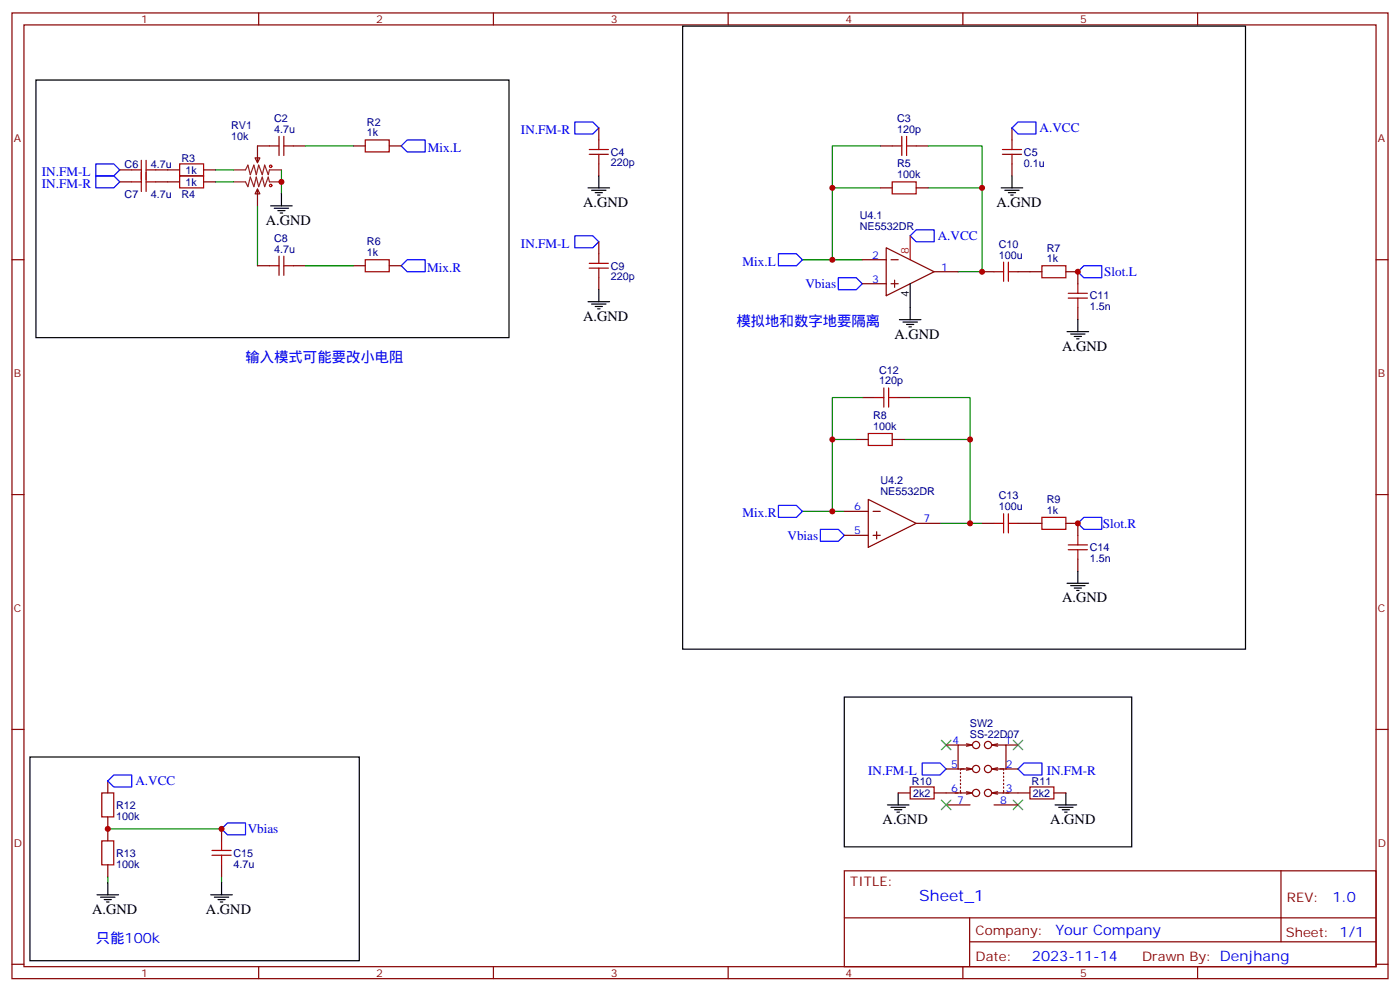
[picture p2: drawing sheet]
<svg xmlns="http://www.w3.org/2000/svg" width="412mm" height="292mm" viewBox="0 0 412 292" stroke-linecap="round" stroke-linejoin="round" font-family="sans-serif">
<g fill="none" stroke="#870000" stroke-width=".35">
<path d="M3.5 3.8h405.4v284.3h-405.4zM7.1 7.3h398.2v277.3h-398.2zM76.2 3.8v3.5M145.3 3.8v3.5M214.5 3.8v3.5M283.6 3.8v3.5M352.8 3.8v3.5M176.4 37.7v3.5M298.1 37.7v3.5M35.3 50h3.5M35.3 53.6h3.5M45.9 50h7"/>
<path d="M45.9 53.6h7M60 50h3.5M60 53.6h3.5M75.1 46.5h1.5l-.8 1.4zM75.8 55.7l.8 1.4h-1.5zM75.8 55.7v4.9M79.4 43h-3.6v4.9M86.4 43h3.6M104.1 43h3.5M114.7 43h3.5M176.4 48.3v3.5M259.3 43h3.5"/>
<path d="M259.3 55.3h3.5M269.9 43h3.5M269.9 55.3h3.5M298.1 48.3v3.5M3.5 76.5h3.6M75.8 78.2h3.6M86.4 78.2h3.6M104.1 78.2h3.5M114.7 78.2h3.5M176.4 71.2v3.5M254 76.5h7.1M261.1 73l14.1 7-14.1 7.1z"/>
<path d="M262.5 76.5h2.1M405.3 76.5h3.6M176.4 81.8v3.5M254 83.5h7.1M262.5 83.5h2.1M263.5 82.5v2.1M275.2 80h7M289.3 80h3.5M299.9 80h7M314 80h3.5v3.5M317.5 90.6v3.5M254 117.1h3.5"/>
<path d="M264.6 117.1h3.5M252.2 129.4h3.6M262.8 129.4h3.5M3.5 145.6h3.6M248.7 150.6h7.1M248.7 157.6h7.1M255.8 147l14.1 7.1-14.1 7zM257.2 150.6h2.1M257.2 157.6h2.1M258.2 156.6v2.1M269.9 154.1h7M289.3 154.1h3.5"/>
<path d="M299.9 154.1h7M314 154.1h3.5v3.5M405.3 145.6h3.6M317.5 164.7v3.5M3.5 214.8h3.6M278.7 219.4h3.5M284.7 219l1.8 .4M286.5 219.4h-4.3v7M286.5 219.4l-1.8 .3M292.1 219.4h4.2v7M292.1 219.4l1.8 .3M293.9 219l-1.8 .4"/>
<path d="M296.3 219.4h3.6M405.3 214.8h3.6M31.7 229.9v3.6M264.6 233.5h3.5M275.2 233.5h7.9M278.7 226.4h5.3M278.7 237h7.1M282.9 232.8v.7h2.9M282.9 227.5v.3M282.9 228.5v.4M282.9 229.6v.3M282.9 230.6v.4"/>
<path d="M282.9 231.7v.4M284.7 233.1l1.8 .4-1.8 .3M284.7 226.1l1.8 .3-1.8 .4M285.8 226.4h-2.9v.4M292.1 226.4l1.8 .4M292.1 233.5l1.8 .3M292.8 226.4h2.8v.4M292.8 237h7.1M293.9 226.1l-1.8 .3M293.9 233.1l-1.8 .4M294.6 226.4h5.3M295.5 233.5h7.9"/>
<path d="M295.6 232.8v.7h-2.8M295.6 227.5v.3M295.6 228.5v.4M295.6 229.6v.3M295.6 230.6v.4M295.6 231.7v.4M310.4 233.5h3.6M31.7 240.5v7.1M31.7 254.6v3.6M65.3 244.1v3.5M65.3 254.6v3.6M248.7 256.4h156.6v28.2h-156.6z"/>
<path d="M377.3 256.4v20.9M248.7 270.2h156.5M285.6 277.3h119.6M285.6 270.2v14.2M3.5 283.9h3.6M76.2 284.6v3.5M145.3 284.6v3.5M214.5 284.6v3.5M283.6 284.6v3.5M352.8 284.6v3.5M405.3 283.9h3.6"/>
<circle cx="287.5" cy="219.4" r="1.06"/>
<circle cx="291" cy="219.4" r="1.06"/>
<circle cx="287.5" cy="233.5" r="1.06"/>
<circle cx="287.5" cy="226.4" r="1.06"/>
<circle cx="291" cy="233.5" r="1.06"/>
<circle cx="291" cy="226.4" r="1.06"/>
</g>
<g fill="none" stroke="#008700" stroke-width=".35">
<path d="M63.5 50h5.3M63.5 53.6h5.3M82.9 50v7.1M90 43h14.1M259.3 55.3h-14.1v21.2M259.3 43h-14.1v12.3M273.4 55.3h15.9v24.7h-7.1M273.4 43h15.9v12.3M75.8 60.6v17.6M90 78.2h14.1M236.4 76.5h17.6M254 117.1h-8.8v12.3"/>
<path d="M268.1 117.1h17.7v12.3M252.2 129.4h-7v21.2M266.3 129.4h19.5v24.7h-8.9M236.4 150.6h12.3M285.8 154.1h3.5M31.7 244.1h33.6M31.7 258.2v1.7M65.3 258.2v1.7"/>
</g>
<g fill="none" stroke="#a10000" stroke-width=".35">
<path d="M38.8 50h2.8M38.8 53.6h2.8M41.6 47.2v9.2M43 50h2.9M43 47.2v9.2M43 53.6h2.9M52.9 48.3h7.1v3.5h-7.1zM52.9 51.8h7.1v3.5h-7.1zM79.4 43h2.8M82.2 40.1v5.7M83.6 43h2.8M83.6 40.1v5.7"/>
<path d="M107.6 41.2h7.1v3.5h-7.1zM173.6 45.4h5.6M173.6 44h5.6M176.4 41.2v2.8M176.4 45.4v2.9M262.8 53.6h7.1v3.5h-7.1zM262.8 43h2.8M265.6 40.1v5.7M267.1 43h2.8M267.1 40.1v5.7M295.3 45.4h5.6M295.3 44h5.6"/>
<path d="M298.1 41.2v2.8M298.1 45.4v2.9M79.4 78.2h2.8M82.2 75.4v5.7M83.6 75.4v5.7M83.6 78.2h2.8M107.6 76.5h7.1v3.5h-7.1zM173.6 79h5.6M173.6 77.5h5.6M176.4 74.7v2.8M176.4 79v2.8M295.6 77.2v5.6"/>
<path d="M297 77.2v5.6M306.9 78.2h7.1v3.6h-7.1zM292.8 80h2.8M297 80h2.9M314.7 87.8h5.6M314.7 86.4h5.6M317.5 83.5v2.9M317.5 87.8v2.8M257.5 117.1h2.8M260.3 114.2v5.7M261.8 117.1h2.8M261.8 114.2v5.7"/>
<path d="M255.8 127.6h7v3.6h-7zM292.8 154.1h2.8M295.6 151.3v5.6M297 151.3v5.6M297 154.1h2.9M306.9 152.3h7.1v3.6h-7.1zM317.5 157.6v2.8M314.7 161.9h5.6M314.7 160.4h5.6M317.5 161.9v2.8M30 233.5h3.5v7h-3.5zM268.1 231.7h7.1v3.5h-7.1z"/>
<path d="M303.4 231.7h7v3.5h-7zM30 247.6h3.5v7h-3.5zM62.4 251.8h5.7M62.4 250.4h5.7M65.3 247.6v2.8M65.3 251.8v2.8"/>
<circle cx="79.7" cy="54.6" r=".35"/>
<circle cx="79.7" cy="49" r=".35"/>
</g>
<g fill="none" stroke="#00f" stroke-width=".35">
<path d="M169.3 35.9h5.3l1.8 1.8-1.8 1.7h-5.3zM299.9 35.9h5.3v3.5h-5.3l-1.8-1.7zM28.2 48.3h5.3l1.8 1.7-1.8 1.8h-5.3zM28.2 51.8h5.3l1.8 1.8-1.8 1.7h-5.3zM119.9 41.2h5.3v3.5h-5.3l-1.7-1.7zM119.9 76.5h5.3v3.5h-5.3l-1.7-1.8zM169.3 69.4h5.3l1.8 1.8-1.8 1.8h-5.3zM229.3 74.7h5.3l1.8 1.8-1.8 1.7h-5.3zM269.9 67.7h5.3v3.5h-5.3l-1.8-1.8zM246.9 81.8h5.3l1.8 1.7-1.8 1.8h-5.3zM317.5 80l1.8-1.8h5.3v3.6h-5.3zM229.3 148.8h5.3l1.8 1.8-1.8 1.7h-5.3z"/>
<path d="M241.7 155.9h5.2l1.8 1.7-1.8 1.8h-5.2zM317.5 154.1l1.8-1.8h5.3v3.6h-5.3zM33.5 228.2h5.3v3.5h-5.3l-1.8-1.8zM271.6 224.6h5.3l1.8 1.8-1.8 1.8h-5.3zM301.6 224.6h5.3v3.6h-5.3l-1.7-1.8zM67 242.3h5.3v3.5h-5.3l-1.7-1.7z"/>
</g>
<g fill="none" stroke="#000" stroke-width=".35">
<path d="M201.1 7.7h165.8v183.4h-165.8zM10.6 23.6h139.3v75.8h-139.3zM82.9 57.1v3.5M173.2 55.3h6.4M174.3 56h4.2M175.3 56.7h2.1M176 57.4h.7M176.4 51.8v3.5M294.9 55.3h6.4M296 56h4.2M297 56.7h2.2M297.7 57.4h.7"/>
<path d="M298.1 51.8v3.5M79.7 60.6h6.4M80.8 61.3h4.2M81.8 62h2.2M82.5 62.7h.8M173.2 88.8h6.4M174.3 89.5h4.2M175.3 90.2h2.1M176 90.9h.7M176.4 85.3v3.5M264.9 94.1h6.4M266 94.8h4.2"/>
<path d="M267.1 95.5h2.1M267.8 96.2h.7M268.1 83.5v10.6M314.3 97.6h6.4M315.4 98.4h4.2M316.4 99.1h2.2M317.1 99.8h.8M317.5 94.1v3.5M314.3 171.7h6.4M315.4 172.4h4.2M316.4 173.1h2.2M317.1 173.8h.8"/>
<path d="M317.5 168.2v3.5M248.7 205.2h84.7v44.1h-84.7zM8.8 222.9h97v60h-97zM261.4 237h6.4M262.5 237.7h4.2M263.5 238.4h2.1M264.2 239.1h.7M264.6 233.5v3.5M310.8 237h6.3M311.9 237.7h4.2M312.9 238.4h2.1M313.6 239.1h.7"/>
<path d="M314 233.5v3.5M31.7 259.9v3.6M65.3 259.9v3.6M28.6 263.5h6.3M29.6 264.2h4.3M30.7 264.9h2.1M31.4 265.6h.7M62.1 263.5h6.3M63.1 264.2h4.3M64.2 264.9h2.1M64.9 265.6h.7"/>
</g>
<path d="M277.3 217.9l2.8 2.9M280.1 217.9l-2.8 2.9M298.4 217.9l2.9 2.9M301.3 217.9l-2.9 2.9M277.3 235.6l2.8 2.8M280.1 235.6l-2.8 2.8M298.4 235.6l2.9 2.8M301.3 235.6l-2.9 2.8" fill="none" stroke="#3c3" stroke-width=".35"/>
<path d="M68.8 50h3.5l.7-1.4 .7 2.8 1.1-2.8 .7 2.8 .7-2.8 1.1 2.8 .7-2.8 1 2.8 .4-1.4h3.5M68.8 53.6h3.5l.7 1.4 .7-2.9 1.1 2.9 .7-2.9 .7 2.9 1.1-2.9 .7 2.9 1-2.9 .4 1.5h3.5" fill="none" stroke="#8c2424" stroke-width=".35"/>
<path d="M268.1 69.4v7.1" fill="none" stroke="#f00" stroke-width=".35"/>
<g fill="#c00">
<circle cx="285.8" cy="154.1" r=".88"/>
<circle cx="245.2" cy="76.5" r=".88"/>
<circle cx="245.2" cy="55.3" r=".88"/>
<circle cx="289.3" cy="55.3" r=".88"/>
<circle cx="245.2" cy="150.6" r=".88"/>
<circle cx="245.2" cy="129.4" r=".88"/>
<circle cx="285.8" cy="129.4" r=".88"/>
<circle cx="31.8" cy="244.1" r=".88"/>
<circle cx="82.9" cy="53.6" r=".88"/>
<circle cx="317.5" cy="80" r=".88"/>
<circle cx="317.5" cy="154.1" r=".88"/>
<circle cx="65.3" cy="244.1" r=".88"/>
<circle cx="289.3" cy="80" r=".88"/>
</g>
<text font-size="4.6" fill="#00f" x="270.8" y="265.4">Sheet_1</text>
<g font-size="4.2">
<text x="171.8" y="61">A.GND</text>
<text x="293.5" y="61">A.GND</text>
<text x="78.3" y="66.3">A.GND</text>
<text x="171.8" y="94.5">A.GND</text>
<text x="263.5" y="99.8">A.GND</text>
<text x="312.9" y="103.3">A.GND</text>
<text x="312.9" y="177.4">A.GND</text>
<text x="260" y="242.6">A.GND</text>
<text x="309.4" y="242.6">A.GND</text>
<text x="27.2" y="269.1">A.GND</text>
<text x="60.7" y="269.1">A.GND</text>
</g>
<g font-size="4.2" fill="#00f">
<text x="217" y="95.9">模拟地和数字地要隔离</text>
<text x="72.3" y="106.5">输入模式可能要改小电阻</text>
<text x="392.5" y="265.7">1.0</text>
<text x="310.9" y="275.2">Your Company</text>
<text x="28.2" y="277.6">只能100k</text>
<text x="304" y="283">2023-11-14</text>
</g>
<g font-size="3.9" fill="#00f">
<text x="153.5" y="39.4">IN.FM-R</text>
<text x="306.2" y="38.9">A.VCC</text>
<text x="126" y="44.7">Mix.L</text>
<text x="12.3" y="51.8">IN.FM-L</text>
<text x="12.3" y="55.3">IN.FM-R</text>
<text x="276.2" y="70.7">A.VCC</text>
<text x="153.5" y="73">IN.FM-L</text>
<text x="125.8" y="80">Mix.R</text>
<text x="218.7" y="78.2">Mix.L</text>
<text x="325.3" y="81.3">Slot.L</text>
<text x="237.3" y="84.8">Vbias</text>
<text x="218.7" y="152.3">Mix.R</text>
<text x="324.9" y="155.3">Slot.R</text>
<text x="232" y="158.9">Vbias</text>
<text x="39.9" y="231.2">A.VCC</text>
<text x="255.8" y="228.2">IN.FM-L</text>
<text x="308.3" y="228.2">IN.FM-R</text>
<text x="73" y="245.3">Vbias</text>
</g>
<g font-size="3.9" fill="#800">
<text x="250.5" y="261">TITLE:</text>
<text x="379.1" y="265.7">REV:</text>
<text x="287.4" y="275.2">Company:</text>
<text x="378.7" y="275.8">Sheet: 1/1</text>
<text x="287.4" y="282.9">Date:</text>
<text x="336.4" y="282.9">Drawn By: Denjhang</text>
</g>
<g font-size="3.2" fill="#800">
<text x="41.6" y="6.8">1</text>
<text x="110.8" y="6.8">2</text>
<text x="179.9" y="6.8">3</text>
<text x="249.1" y="6.8">4</text>
<text x="318.2" y="6.8">5</text>
<text x="4.1" y="41.9">A</text>
<text x="405.9" y="41.9">A</text>
<text x="4.1" y="111.1">B</text>
<text x="405.9" y="111.1">B</text>
<text x="4.1" y="180.2">C</text>
<text x="405.9" y="180.2">C</text>
<text x="4.1" y="249.3">D</text>
<text x="405.9" y="249.3">D</text>
<text x="41.6" y="287.6">1</text>
<text x="110.8" y="287.6">2</text>
<text x="179.9" y="287.6">3</text>
<text x="249.1" y="287.6">4</text>
<text x="318.2" y="287.6">5</text>
</g>
<g font-size="3.2" fill="#000080">
<text x="264.2" y="35.9">C3</text>
<text x="68.1" y="41.2">10k</text>
<text x="68.1" y="38.1">RV1</text>
<text x="80.7" y="39.1">4.7u</text>
<text x="80.7" y="36.1">C2</text>
<text x="108.1" y="40.1">1k</text>
<text x="108.1" y="37">R2</text>
<text x="264.2" y="39.1">120p</text>
<text x="53.4" y="47.6">R3</text>
<text x="179.9" y="45.9">C4</text>
<text x="301.6" y="45.9">C5</text>
<text x="36.7" y="49.4">C6</text>
<text x="44.4" y="49.4">4.7u</text>
<text x="54.7" y="51.2">1k</text>
<text x="179.9" y="49">220p</text>
<text x="264.2" y="52.5">100k</text>
<text x="264.2" y="49.3">R5</text>
<text x="301.6" y="49">0.1u</text>
<text x="36.7" y="58.2">C7</text>
<text x="44.4" y="58.2">4.7u</text>
<text x="53.4" y="58.2">R4</text>
<text x="54.7" y="54.7">1k</text>
<text x="253.3" y="64.5">U4.1</text>
<text x="80.7" y="71.3">C8</text>
<text x="253.3" y="67.7">NE5532DR</text>
<text x="80.7" y="74.4">4.7u</text>
<text x="108.1" y="75.4">1k</text>
<text x="108.1" y="72.2">R6</text>
<text x="294.2" y="76.1">100u</text>
<text x="294.2" y="73">C10</text>
<text x="308.3" y="77.2">1k</text>
<text x="308.3" y="74.1">R7</text>
<text x="179.9" y="82.5">220p</text>
<text x="179.9" y="79.4">C9</text>
<text x="321" y="88.2">C11</text>
<text x="321" y="91.4">1.5n</text>
<text x="259" y="113.2">120p</text>
<text x="259" y="110">C12</text>
<text x="257.2" y="123.4">R8</text>
<text x="257.2" y="126.6">100k</text>
<text x="259.3" y="142.6">U4.2</text>
<text x="259.3" y="145.8">NE5532DR</text>
<text x="294.2" y="147">C13</text>
<text x="308.3" y="148.2">R9</text>
<text x="294.2" y="150.2">100u</text>
<text x="308.3" y="151.3">1k</text>
<text x="321" y="165.5">1.5n</text>
<text x="321" y="162.3">C14</text>
<text x="285.7" y="214.2">SW2</text>
<text x="285.7" y="217.2">SS-22D07</text>
<text x="268.6" y="231.1">R10</text>
<text x="303.9" y="231.1">R11</text>
<text x="34.2" y="238.1">R12</text>
<text x="269" y="234.6">2k2</text>
<text x="304.3" y="234.6">2k2</text>
<text x="34.2" y="241.4">100k</text>
<text x="34.2" y="255.5">100k</text>
<text x="34.2" y="252.2">R13</text>
<text x="68.8" y="255.5">4.7u</text>
<text x="68.8" y="252.3">C15</text>
</g>
<g font-size="3.2" fill="#00f">
<text x="256.9" y="76.1">2</text>
<text x="256.9" y="83.2">3</text>
<text x="277.3" y="79.7">1</text>
<text x="251.6" y="150.2">6</text>
<text x="272" y="153.7">7</text>
<text x="251.6" y="157.3">5</text>
<text x="280.6" y="219">4</text>
<text x="296" y="219">1</text>
<text x="280.2" y="226.1">5</text>
<text x="296.3" y="226.1">2</text>
<text x="280.2" y="233.1">6</text>
<text x="296.3" y="233.1">3</text>
<text x="282" y="236.6">7</text>
<text x="294.6" y="236.6">8</text>
</g>
<text font-size="3.2" fill="#f00" x="267.8" y="74.7" transform="rotate(-90 267.8 74.7)">8</text>
<text font-size="3.2" x="267.8" y="87.3" transform="rotate(-90 267.8 87.3)">4</text>
</svg>
